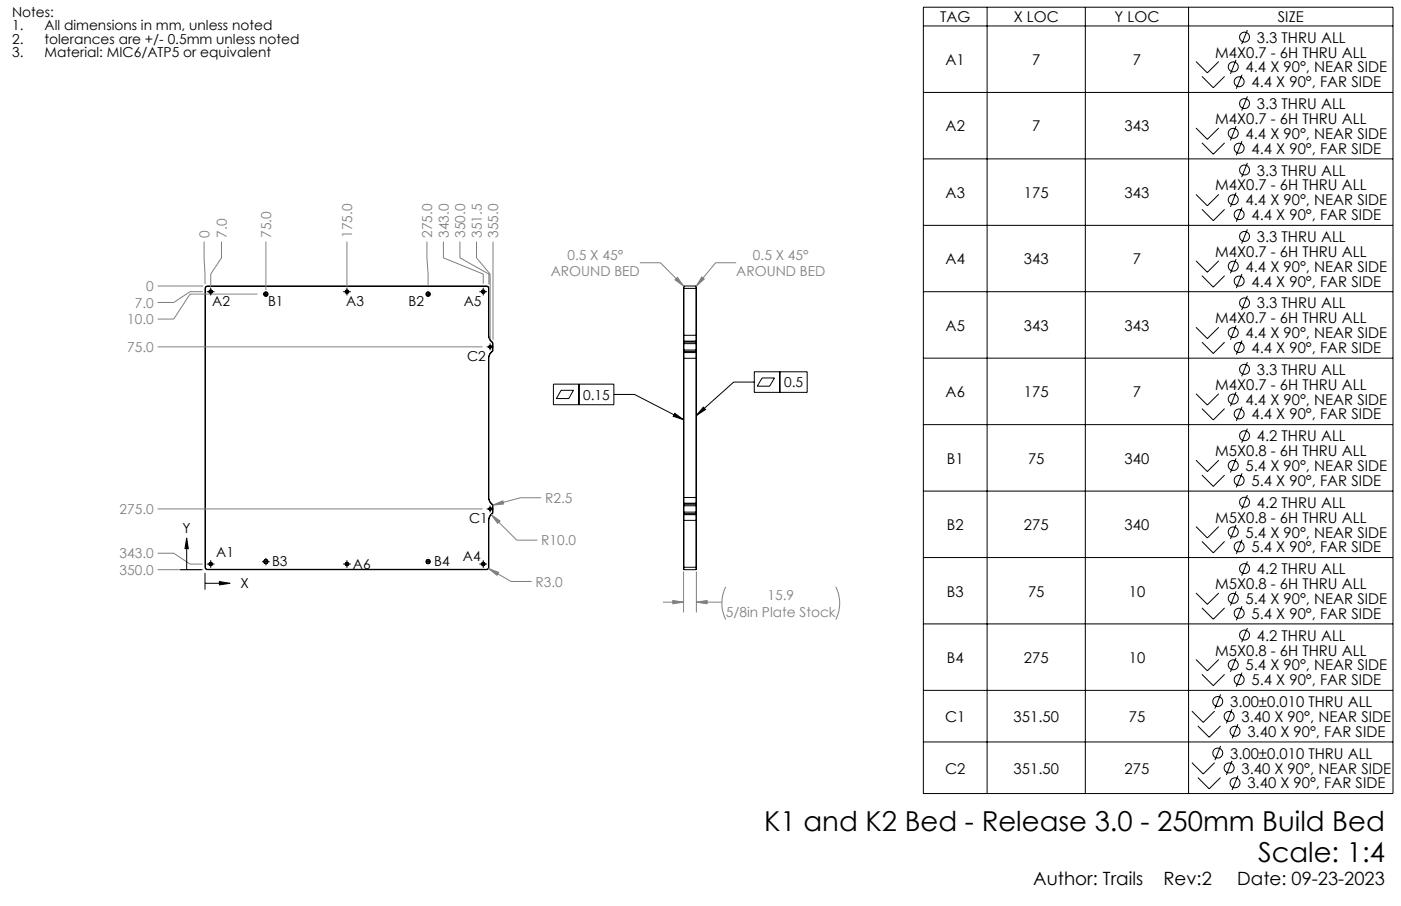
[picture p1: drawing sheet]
<svg xmlns="http://www.w3.org/2000/svg" width="432mm" height="279mm" viewBox="0 0 432 279" stroke-linecap="round" stroke-linejoin="round" font-family="sans-serif">
<g fill="none" stroke="#000" stroke-width=".31">
<path d="M284.6 2.2h144.7v242.5h-144.7zM284.6 8h144.7M304.2 2.2v242.5M334.5 2.2v242.5M366.3 2.2v242.5M368.6 19l3.5 3.5 3.5-3.5M381 18.5l-1.8 4.3M384.5 9.3l-1.8 4.3M284.6 28.5h144.7M368.6 39.5l3.5 3.5 3.5-3.5M370.5 23.6l3.4 3.5 3.5-3.5M381 38.9l-1.8 4.4"/>
<path d="M382.8 23l-1.8 4.4M384.5 29.7l-1.8 4.4M284.6 49h144.7M368.6 60l3.5 3.5 3.5-3.5M370.5 44.1l3.4 3.5 3.5-3.5M381 59.4l-1.8 4.4M382.8 43.5l-1.8 4.4M384.5 50.2l-1.8 4.4M284.6 69.5h144.7M370.5 64.6l3.4 3.5 3.5-3.5M381 79.9l-1.8 4.4M382.8 64l-1.8 4.4"/>
<path d="M384.5 70.7l-1.8 4.4M63.2 88.9h.1M63.2 88.9v86M63.3 88.9v86M63.7 90h2.4M63.9 88.3l-.4 .2-.2 .4M63.9 88.2l-.5 .2-.2 .5M63.9 88.2v.1M63.9 88.3h86M63.9 88.2h86M64.9 88.8v2.3M80.6 90.7h.1"/>
<path d="M81.3 90.7h1.3M82 89.4h.1M82 90.1v1.2M82 92h.1M83.2 90.7h.1M105.8 90h2.3M106.9 88.8v2.3M130.6 90.7h.1M131.3 90.7h1.3M131.9 89.4h.1M131.9 90.1v1.2M131.9 92h.1"/>
<path d="M133.2 90.7h.1M147.7 90h2.4M148.9 88.8v2.3M149.9 88.3l.5 .2 .2 .4M149.9 88.2l.6 .2 .2 .5M149.9 88.2v.1M150.6 88.9v14.5M150.6 88.9h.1M150.7 88.9v14.5M210.7 88.9h3.9M210.7 88.9v14.5M210.8 88.2v17"/>
<path d="M210.8 88.2l-.1 .7M210.8 88.2h3.7M214.5 88.2v17M214.5 88.2l.1 .7M214.6 88.9v14.5M284.6 90h144.7M368.6 80.4l3.5 3.6 3.5-3.6M370.5 85l3.4 3.5 3.5-3.5M382.8 84.5l-1.8 4.4M384.5 91.2l-1.8 4.4M150 107h2.1M150.6 103.4l.1 .8 .6 1.1"/>
<path d="M150.6 110.5v42.9M150.6 110.5h.1M150.6 103.4h.1M150.7 103.4l.2 1 .5 .8M150.7 110.5v42.9M151.1 105.9v2.1M151.3 108.6l-.6 1.1-.1 .8M151.3 105.3l.4 .3M151.3 108.6l.1 .1M151.4 108.7l-.5 .8-.2 1M151.4 105.2l-.1 .1M151.4 105.2l.4 .3"/>
<path d="M151.7 105.6l.1 .4M151.7 108.3l-.4 .3M151.7 108.3l.1 .1M151.8 105.5l.1 .5M151.8 105.5l-.1 .1M151.8 108.4l-.4 .3M151.8 107.9l-.1 .4M151.8 106v1.9M151.8 106h.1M151.8 107.9h.1M151.9 107.9l-.1 .5M151.9 106v1.9"/>
<path d="M170.6 118.5h18.6v6.3h-18.6zM178.4 118.5v6.3M210.7 105.6v.4M210.7 107.9v.4M210.7 108.6v1.9M210.7 103.4v1.9M210.7 110.5h3.9M210.7 103.4h3.9M210.7 106h3.9M210.7 107.9h3.9M210.7 108.3l.1 .1M210.7 105.3v.3"/>
<path d="M210.7 106v1.9M210.7 108.3v.3M210.7 110.5v42.9M210.7 108.6l.1 .1M210.8 105.5v2.9M210.8 108.7v46.5M210.8 108.4h3.7M210.8 105.5h3.7M210.8 105.2v.3M210.8 108.4v.3M210.8 105.5l-.1 .1M210.8 105.2h3.7"/>
<path d="M210.8 108.7h3.7M210.8 105.2l-.1 .1M214.5 105.5v2.9M214.5 108.7v46.5M214.5 105.5l.1 .1M214.5 105.2v.3M214.5 108.4v.3M214.5 105.2l.1 .1M214.6 105.6v.4M214.6 107.9v.4M214.6 108.6v1.9M214.6 103.4v1.9"/>
<path d="M214.6 108.3l-.1 .1M214.6 105.3v.3M214.6 106v1.9M214.6 108.3v.3M214.6 110.5v42.9M214.6 108.6l-.1 .1M232.5 114.7h16.3v6.3h-16.3zM232.5 117.8h-6.4l-11.5 10.3M234.9 116.6h3.8l-1.5 2.5h-3.8zM240.3 114.7v6.3M284.6 110.5h144.7M368.6 100.9l3.5 3.5 3.5-3.5"/>
<path d="M370.5 105.5l3.4 3.5 3.5-3.5M381 100.4l-1.8 4.4M382.8 105l-1.8 4.4M384.5 111.7l-1.8 4.4M172.9 120.4h3.8l-1.4 2.5h-3.8zM189.2 121.6h6.3l15.2 7.8M208 127.5l2.7 1.9-3.2-1zM216.8 125.6l.7 .7-2.9 1.8zM284.6 131h144.7M368.6 121.4l3.5 3.5 3.5-3.5M370.5 126l3.4 3.5 3.5-3.5M381 120.9l-1.8 4.3"/>
<path d="M382.8 125.4l-1.8 4.4M384.5 132.2l-1.8 4.4M150 157h2.1M150.6 153.4l.1 .8 .6 1.1M150.6 153.4h.1M150.7 153.4l.2 1 .5 .8M151.1 155.9v2.1M151.3 158.6l-.6 1.1-.1 .8M151.3 158.6l.1 .1M151.3 155.3l.4 .3M151.4 158.7l-.5 .8-.2 1M151.4 155.2l-.1 .1"/>
<path d="M151.4 155.2l.4 .3M151.7 155.6l.1 .4M151.7 158.3l-.4 .3M151.7 158.3l.1 .1M151.8 155.5l.1 .5M151.8 158.4l-.4 .3M151.8 155.5l-.1 .1M151.8 157.9l-.1 .4M151.8 156v1.9M151.8 157.9h.1M151.8 156h.1M151.9 157.9l-.1 .5"/>
<path d="M151.9 156v1.9M210.7 157.9v.4M210.7 155.6v.4M210.7 158.6v1.9M210.7 153.4v1.9M210.7 153.4h3.9M210.7 157.9h3.9M210.7 156h3.9M210.7 158.3l.1 .1M210.7 155.3v.3M210.7 156v1.9M210.7 158.3v.3"/>
<path d="M210.7 158.6l.1 .1M210.8 155.5v2.9M210.8 158.7v17M210.8 155.5h3.7M210.8 158.4h3.7M210.8 155.2v.3M210.8 158.4v.3M210.8 155.5l-.1 .1M210.8 158.7h3.7M210.8 155.2h3.7M210.8 155.2l-.1 .1M214.5 155.5v2.9"/>
<path d="M214.5 158.7v17M214.5 155.2v.3M214.5 158.4v.3M214.5 155.5l.1 .1M214.5 155.2l.1 .1M214.6 157.9v.4M214.6 155.6v.4M214.6 153.4v1.9M214.6 158.6v1.9M214.6 158.3l-.1 .1M214.6 155.3v.3M214.6 156v1.9"/>
<path d="M214.6 158.3v.3M214.6 158.6l-.1 .1M284.6 151.4h144.7M368.6 141.9l3.5 3.5 3.5-3.5M370.5 146.5l3.4 3.5 3.5-3.5M381 141.4l-1.8 4.3M382.8 145.9l-1.8 4.4M384.5 152.7l-1.8 4.4M55.5 175.7h6.7M57.5 165.9l.5 3.3h-1zM57.5 169.2v6.5M63.2 174.9l.2 .6 .5 .2"/>
<path d="M63.2 174.9h.1M63.2 176.7v5.2M63.2 179.9h4.4M63.3 174.9l.2 .5 .4 .2M63.7 174h2.4M63.9 175.6v.1M63.9 175.6h86M63.9 175.7h86M64.9 172.8v2.3M67.6 179.4l3.3 .5-3.3 .5zM80.8 173.2h2.3M82 172v2.3"/>
<path d="M105.8 174h2.3M106.9 172.8v2.3M130.6 173.2h.1M131.3 173.2h1.3M131.9 171.9h.1M131.9 172.6v1.2M131.9 174.5h.1M133.2 173.2h.1M147.7 174h2.4M148.9 172.8v2.3M149.9 175.6v.1M150.6 174.9l-.2 .5-.5 .2"/>
<path d="M150.6 160.5v14.4M150.6 174.9h.1M150.6 160.5h.1M150.7 174.9l-.1 .5-.7 .3M150.7 160.5v14.4M210.7 174.9l.1 .8M210.7 174.9h3.9M210.7 160.5h3.9M210.7 160.5v14.4M210.8 175.7h3.7M214.6 174.9l-.1 .8M214.6 160.5v14.4"/>
<path d="M284.6 171.9h144.7M368.6 162.4l3.5 3.5 3.5-3.5M370.5 167l3.4 3.5 3.5-3.5M381 161.9l-1.8 4.3M382.8 166.4l-1.8 4.4M384.5 173.2l-1.8 4.4M284.6 192.4h144.7M368.6 182.9l3.5 3.5 3.5-3.5M370.5 187.5l3.4 3.5 3.5-3.5M381 182.4l-1.8 4.3M382.8 186.9l-1.8 4.4M384.5 193.7l-1.8 4.3"/>
<path d="M284.6 212.9h144.7M367.3 219.3l3.5 3.5 3.6-3.5M368.6 203.4l3.5 3.5 3.5-3.5M370.5 208l3.4 3.5 3.5-3.5M376.2 214.1l-1.8 4.4M379.7 218.7l-1.7 4.4M381 202.8l-1.8 4.4M382.8 207.4l-1.8 4.4M284.6 228.8h144.7M367.3 235.2l3.5 3.5 3.6-3.5M369.2 223.9l3.5 3.5 3.5-3.5M369.2 239.8l3.5 3.5 3.5-3.5"/>
<path d="M376.2 230l-1.8 4.4M379.7 234.6l-1.7 4.4M381.5 223.3l-1.7 4.4M381.5 239.2l-1.7 4.4"/>
<circle cx="383.6" cy="11.4" r="1.53"/>
<circle cx="380.1" cy="20.6" r="1.53"/>
<circle cx="381.9" cy="25.2" r="1.53"/>
<circle cx="383.6" cy="31.9" r="1.53"/>
<circle cx="380.1" cy="41.1" r="1.53"/>
<circle cx="381.9" cy="45.7" r="1.53"/>
<circle cx="383.6" cy="52.4" r="1.54"/>
<circle cx="380.1" cy="61.6" r="1.54"/>
<circle cx="381.9" cy="66.2" r="1.54"/>
<circle cx="383.6" cy="72.9" r="1.53"/>
<circle cx="64.9" cy="89.9" r=".42"/>
<circle cx="64.9" cy="89.9" r=".54"/>
<circle cx="81.9" cy="90.7" r=".53"/>
<circle cx="81.9" cy="90.7" r=".68"/>
<circle cx="106.9" cy="89.9" r=".41"/>
<circle cx="106.9" cy="89.9" r=".55"/>
<circle cx="131.9" cy="90.7" r=".67"/>
<circle cx="131.9" cy="90.7" r=".54"/>
<circle cx="148.9" cy="89.9" r=".54"/>
<circle cx="148.9" cy="89.9" r=".41"/>
<circle cx="380.1" cy="82.1" r="1.53"/>
<circle cx="381.9" cy="86.7" r="1.53"/>
<circle cx="383.6" cy="93.4" r="1.53"/>
<circle cx="151.1" cy="107" r=".41"/>
<circle cx="151.1" cy="106.9" r=".37"/>
<circle cx="380.1" cy="102.6" r="1.53"/>
<circle cx="381.9" cy="107.2" r="1.53"/>
<circle cx="383.6" cy="113.9" r="1.53"/>
<circle cx="380.1" cy="123.1" r="1.53"/>
<circle cx="381.9" cy="127.7" r="1.53"/>
<circle cx="383.6" cy="134.4" r="1.53"/>
<circle cx="151.1" cy="156.9" r=".42"/>
<circle cx="151.1" cy="156.9" r=".37"/>
<circle cx="380.1" cy="143.6" r="1.53"/>
<circle cx="381.9" cy="148.1" r="1.53"/>
<circle cx="383.6" cy="154.9" r="1.54"/>
<circle cx="64.9" cy="173.9" r=".54"/>
<circle cx="64.9" cy="174" r=".42"/>
<circle cx="81.9" cy="173.2" r=".52"/>
<circle cx="81.9" cy="173.2" r=".68"/>
<circle cx="106.9" cy="174" r=".42"/>
<circle cx="106.9" cy="173.9" r=".55"/>
<circle cx="131.9" cy="173.2" r=".67"/>
<circle cx="131.9" cy="173.2" r=".53"/>
<circle cx="148.9" cy="173.9" r=".54"/>
<circle cx="149" cy="174" r=".42"/>
<circle cx="380.1" cy="164" r="1.54"/>
<circle cx="381.9" cy="168.6" r="1.54"/>
<circle cx="383.6" cy="175.3" r="1.53"/>
<circle cx="380.1" cy="184.5" r="1.53"/>
<circle cx="381.9" cy="189.1" r="1.53"/>
<circle cx="383.6" cy="195.8" r="1.53"/>
<circle cx="375.3" cy="216.3" r="1.54"/>
<circle cx="380.1" cy="205" r="1.53"/>
<circle cx="381.9" cy="209.6" r="1.53"/>
<circle cx="375.3" cy="232.3" r="1.54"/>
<circle cx="378.8" cy="220.9" r="1.53"/>
<circle cx="378.8" cy="236.8" r="1.53"/>
<circle cx="380.6" cy="225.5" r="1.53"/>
<circle cx="380.6" cy="241.4" r="1.53"/>
</g>
<g fill="none" stroke="#808080" stroke-width=".31">
<path d="M62.9 74.5l.3 13.2M68.3 74.5v5l-3.4 5v4.2M82 74.5v14.9M106.9 74.5v14.2M131.6 74.5l.3 13.6M136.7 74.5v5l12.2 5v3M141.7 74.5v5l9 5v3.2M146.9 74.5v5l4.2 5v20.1M151.9 74.5v30.2M48.6 88.2h14.1M62.5 90h-3.9l-5 3.3h-5M79.4 90.7h-20.8l-5 7.7h-5"/>
<path d="M197.2 81h6.4l7.1 7.3M208 86.3l.8-.8 1.9 2.8zM216.3 85.4l.8 .6-2.5 2.3zM226.9 81h-6.3l-6 7.3M48.6 107h100.1M48.6 157h100.1M151.4 158.7l2.7 2-.7 .7zM151.4 158.7l7.9 7.9h6.3M151.9 155.8l3.1-1.4 .2 1zM166.8 153.5h-6.4l-8.5 2.3M48.6 170.6h5l5 3.4h3.9M48.6 175.7h14.1"/>
<path d="M150.6 175.3l3.1 1.2-.5 .9zM150.6 175.3l6.9 4h6.4M210.7 176.2v12.7M214.6 176.2v12.7M204.3 185.7h6.4M207.4 185.2l3.3 .5-3.3 .5zM214.6 185.7l3.3-.5v1zM214.6 185.7h7.9M223.7 181a11.2 11.2 0 0 0 0 10.1M257.6 181a11.2 11.2 0 0 1 0 10.1"/>
</g>
<path d="M65 90.4a.5 .5 0 0 1-.5-.7 .5 .5 0 0 1 .9-.1 .5 .5 0 0 1-.3 .8h-.1M107 90.4a.5 .5 0 0 1-.5-.7 .5 .5 0 0 1 .9-.1 .5 .5 0 0 1-.3 .8h-.1M149 90.4a.5 .5 0 0 1-.5-.7 .5 .5 0 0 1 .9-.1 .5 .5 0 0 1-.3 .8h-.1M65 174.4a.5 .5 0 0 1-.5-.7 .5 .5 0 0 1 .9-.1 .5 .5 0 0 1-.3 .8h-.1M107 174.4a.5 .5 0 0 1-.5-.7 .5 .5 0 0 1 .9-.1 .5 .5 0 0 1-.3 .8h-.1M149 174.4a.5 .5 0 0 1-.5-.7 .5 .5 0 0 1 .9-.1 .5 .5 0 0 1-.3 .8h-.1" fill="none" stroke="#000" stroke-width=".31" stroke-dasharray="1.3 .6" stroke-linecap="butt"/>
<path d="M82 91.3a.62 .62 0 0 1-.6-.9 .62 .62 0 0 1 1.1-.1 .62 .62 0 0 1-.4 1h-.1M132 91.3a.62 .62 0 0 1-.6-.9 .62 .62 0 0 1 1.1-.1 .62 .62 0 0 1-.4 1h-.1M82 173.8a.63 .63 0 0 1-.6-.9 .63 .63 0 0 1 1.1-.1 .63 .63 0 0 1-.4 1h-.1M132 173.8a.63 .63 0 0 1-.6-.9 .63 .63 0 0 1 1.1-.1 .63 .63 0 0 1-.4 1h-.1" fill="none" stroke="#000" stroke-width=".31" stroke-dasharray="1.3 .6" stroke-dashoffset=".6" stroke-linecap="butt"/>
<path d="M208 127.5l2.7 1.9-3.2-1zM216.8 125.6l.7 .7-2.9 1.8z" fill="#000"/>
<path d="M151.4 158.7l2 2.7 .7-.7zM150.6 175.3l2.6 2.1 .5-.9zM151.9 155.8l3.3-.4-.2-1zM207.4 185.2l3.3 .5-3.3 .5zM214.6 185.7l3.3-.5v1zM208 86.3l.8-.8 1.9 2.8zM216.3 85.4l.8 .6-2.5 2.3z" fill="#808080"/>
<path d="M67.6 179.4l3.3 .5-3.3 .5zM57.5 165.9l.5 3.3h-1z" fill="#000"/>
<g font-size="8.5">
<text x="235.6" y="256.3">K1 and K2 Bed - Release 3.0 - 250mm Build Bed</text>
<text x="387.8" y="265.8">Scale: 1:4</text>
</g>
<g font-size="5.6">
<text x="318.5" y="273">Author: Trails</text>
<text x="358.6" y="273">Rev:2</text>
<text x="381.3" y="273">Date: 09-23-2023</text>
</g>
<g font-size="4.6">
<text x="289.8" y="6.8">TAG</text>
<text x="312.5" y="6.8">X LOC</text>
<text x="343.5" y="6.8">Y LOC</text>
<text x="393.9" y="6.8">SIZE</text>
<text x="374.5" y="17.8">M4X0.7 - 6H THRU ALL</text>
<text x="387.4" y="13.2">3.3 THRU ALL</text>
<text x="291.5" y="20">A1</text>
<text x="318.1" y="20">7</text>
<text x="349.2" y="20">7</text>
<text x="383.9" y="22.3">4.4 X 90°, NEAR SIDE</text>
<text x="385.7" y="26.9">4.4 X 90°, FAR SIDE</text>
<text x="387.4" y="33.7">3.3 THRU ALL</text>
<text x="291.5" y="40.5">A2</text>
<text x="318.1" y="40.5">7</text>
<text x="346.6" y="40.5">343</text>
<text x="374.5" y="38.2">M4X0.7 - 6H THRU ALL</text>
<text x="383.9" y="42.8">4.4 X 90°, NEAR SIDE</text>
<text x="385.7" y="47.4">4.4 X 90°, FAR SIDE</text>
<text x="374.5" y="58.7">M4X0.7 - 6H THRU ALL</text>
<text x="387.4" y="54.1">3.3 THRU ALL</text>
<text x="291.5" y="61">A3</text>
<text x="315.6" y="61">175</text>
<text x="346.6" y="61">343</text>
<text x="383.9" y="63.3">4.4 X 90°, NEAR SIDE</text>
<text x="385.7" y="67.9">4.4 X 90°, FAR SIDE</text>
<text x="387.4" y="74.6">3.3 THRU ALL</text>
<text x="291.5" y="81.5">A4</text>
<text x="315.6" y="81.5">343</text>
<text x="349.2" y="81.5">7</text>
<text x="374.5" y="79.2">M4X0.7 - 6H THRU ALL</text>
<text x="383.9" y="83.8">4.4 X 90°, NEAR SIDE</text>
<text x="385.7" y="88.4">4.4 X 90°, FAR SIDE</text>
<text x="387.4" y="95.1">3.3 THRU ALL</text>
<text x="374.5" y="99.7">M4X0.7 - 6H THRU ALL</text>
<text x="291.5" y="102">A5</text>
<text x="315.6" y="102">343</text>
<text x="346.6" y="102">343</text>
<text x="383.9" y="104.3">4.4 X 90°, NEAR SIDE</text>
<text x="385.7" y="108.9">4.4 X 90°, FAR SIDE</text>
<text x="387.4" y="115.6">3.3 THRU ALL</text>
<text x="291.5" y="122.5">A6</text>
<text x="315.6" y="122.5">175</text>
<text x="349.2" y="122.5">7</text>
<text x="374.5" y="120.2">M4X0.7 - 6H THRU ALL</text>
<text x="383.9" y="124.8">4.4 X 90°, NEAR SIDE</text>
<text x="385.7" y="129.4">4.4 X 90°, FAR SIDE</text>
<text x="387.4" y="136.1">4.2 THRU ALL</text>
<text x="291.8" y="143">B1</text>
<text x="316.9" y="143">75</text>
<text x="346.6" y="143">340</text>
<text x="374.5" y="140.7">M5X0.8 - 6H THRU ALL</text>
<text x="383.9" y="145.3">5.4 X 90°, NEAR SIDE</text>
<text x="385.7" y="149.9">5.4 X 90°, FAR SIDE</text>
<text x="374.5" y="161.2">M5X0.8 - 6H THRU ALL</text>
<text x="387.4" y="156.6">4.2 THRU ALL</text>
<text x="291.8" y="163.5">B2</text>
<text x="315.6" y="163.5">275</text>
<text x="346.6" y="163.5">340</text>
<text x="383.9" y="165.8">5.4 X 90°, NEAR SIDE</text>
<text x="385.7" y="170.3">5.4 X 90°, FAR SIDE</text>
<text x="387.4" y="177.1">4.2 THRU ALL</text>
<text x="291.8" y="184">B3</text>
<text x="316.9" y="184">75</text>
<text x="347.9" y="184">10</text>
<text x="374.5" y="181.7">M5X0.8 - 6H THRU ALL</text>
<text x="383.9" y="186.2">5.4 X 90°, NEAR SIDE</text>
<text x="385.7" y="190.8">5.4 X 90°, FAR SIDE</text>
<text x="387.4" y="197.6">4.2 THRU ALL</text>
<text x="374.5" y="202.2">M5X0.8 - 6H THRU ALL</text>
<text x="291.8" y="204.4">B4</text>
<text x="315.6" y="204.4">275</text>
<text x="347.9" y="204.4">10</text>
<text x="383.9" y="206.7">5.4 X 90°, NEAR SIDE</text>
<text x="385.7" y="211.3">5.4 X 90°, FAR SIDE</text>
<text x="379.1" y="218.1">3.00±0.010 THRU ALL</text>
<text x="291.3" y="222.6">C1</text>
<text x="312.4" y="222.6">351.50</text>
<text x="347.9" y="222.6">75</text>
<text x="382.6" y="222.6">3.40 X 90°, NEAR SIDE</text>
<text x="384.5" y="227.2">3.40 X 90°, FAR SIDE</text>
<text x="379.1" y="234">3.00±0.010 THRU ALL</text>
<text x="291.3" y="238.5">C2</text>
<text x="312.4" y="238.5">351.50</text>
<text x="346.6" y="238.5">275</text>
<text x="382.6" y="238.5">3.40 X 90°, NEAR SIDE</text>
<text x="384.5" y="243.1">3.40 X 90°, FAR SIDE</text>
</g>
<g font-size="4.2">
<text x="3.7" y="5.1">Notes:</text>
<text x="3.7" y="9.3">1.</text>
<text x="13.7" y="9.3">All dimensions in mm, unless noted</text>
<text x="3.7" y="13.5">2.</text>
<text x="3.7" y="17.7">3.</text>
<text x="13.7" y="13.5">tolerances are +/- 0.5mm unless noted</text>
<text x="13.7" y="17.7">Material: MIC6/ATP5 or equivalent</text>
<text x="65.4" y="94.5">A2</text>
<text x="82.6" y="94.5">B1</text>
<text x="106.7" y="94.5">A3</text>
<text x="125.9" y="94.5">B2</text>
<text x="142.9" y="94.5">A5</text>
<text x="144" y="111.5">C2</text>
<text x="241.7" y="119.4">0.5</text>
<text x="179.7" y="123.2">0.15</text>
<text x="144.6" y="161.3">C1</text>
<text x="56.3" y="164.3">Y</text>
<text x="66.6" y="171.9">A1</text>
<text x="142.7" y="173.1">A4</text>
<text x="83.8" y="174.6">B3</text>
<text x="108.8" y="175.4">A6</text>
<text x="133.8" y="174.6">B4</text>
<text x="74.1" y="181.5">X</text>
</g>
<g font-size="4.2" fill="#808080">
<text x="64.5" y="73.3" transform="rotate(-90 64.5 73.3)">0</text>
<text x="69.9" y="73.3" transform="rotate(-90 69.9 73.3)">7.0</text>
<text x="83.6" y="73.3" transform="rotate(-90 83.6 73.3)">75.0</text>
<text x="108.6" y="73.3" transform="rotate(-90 108.6 73.3)">175.0</text>
<text x="133.2" y="73.3" transform="rotate(-90 133.2 73.3)">275.0</text>
<text x="138.3" y="73.3" transform="rotate(-90 138.3 73.3)">343.0</text>
<text x="143.4" y="73.3" transform="rotate(-90 143.4 73.3)">350.0</text>
<text x="148.5" y="73.3" transform="rotate(-90 148.5 73.3)">351.5</text>
<text x="153.6" y="73.3" transform="rotate(-90 153.6 73.3)">355.0</text>
<text x="174.9" y="80.1">0.5 X 45°</text>
<text x="232.1" y="80.1">0.5 X 45°</text>
<text x="45.1" y="89.8">0</text>
<text x="169.8" y="85.1">AROUND BED</text>
<text x="226.9" y="85.1">AROUND BED</text>
<text x="41.5" y="94.9">7.0</text>
<text x="39.2" y="100">10.0</text>
<text x="39.2" y="108.5">75.0</text>
<text x="168" y="155.1">R2.5</text>
<text x="36.9" y="158.5">275.0</text>
<text x="36.9" y="172.2">343.0</text>
<text x="166.8" y="168.2">R10.0</text>
<text x="36.9" y="177.3">350.0</text>
<text x="165" y="180.9">R3.0</text>
<text x="236.6" y="185.1">15.9</text>
<text x="223.7" y="190.1">5/8in Plate Stock</text>
</g>
</svg>
